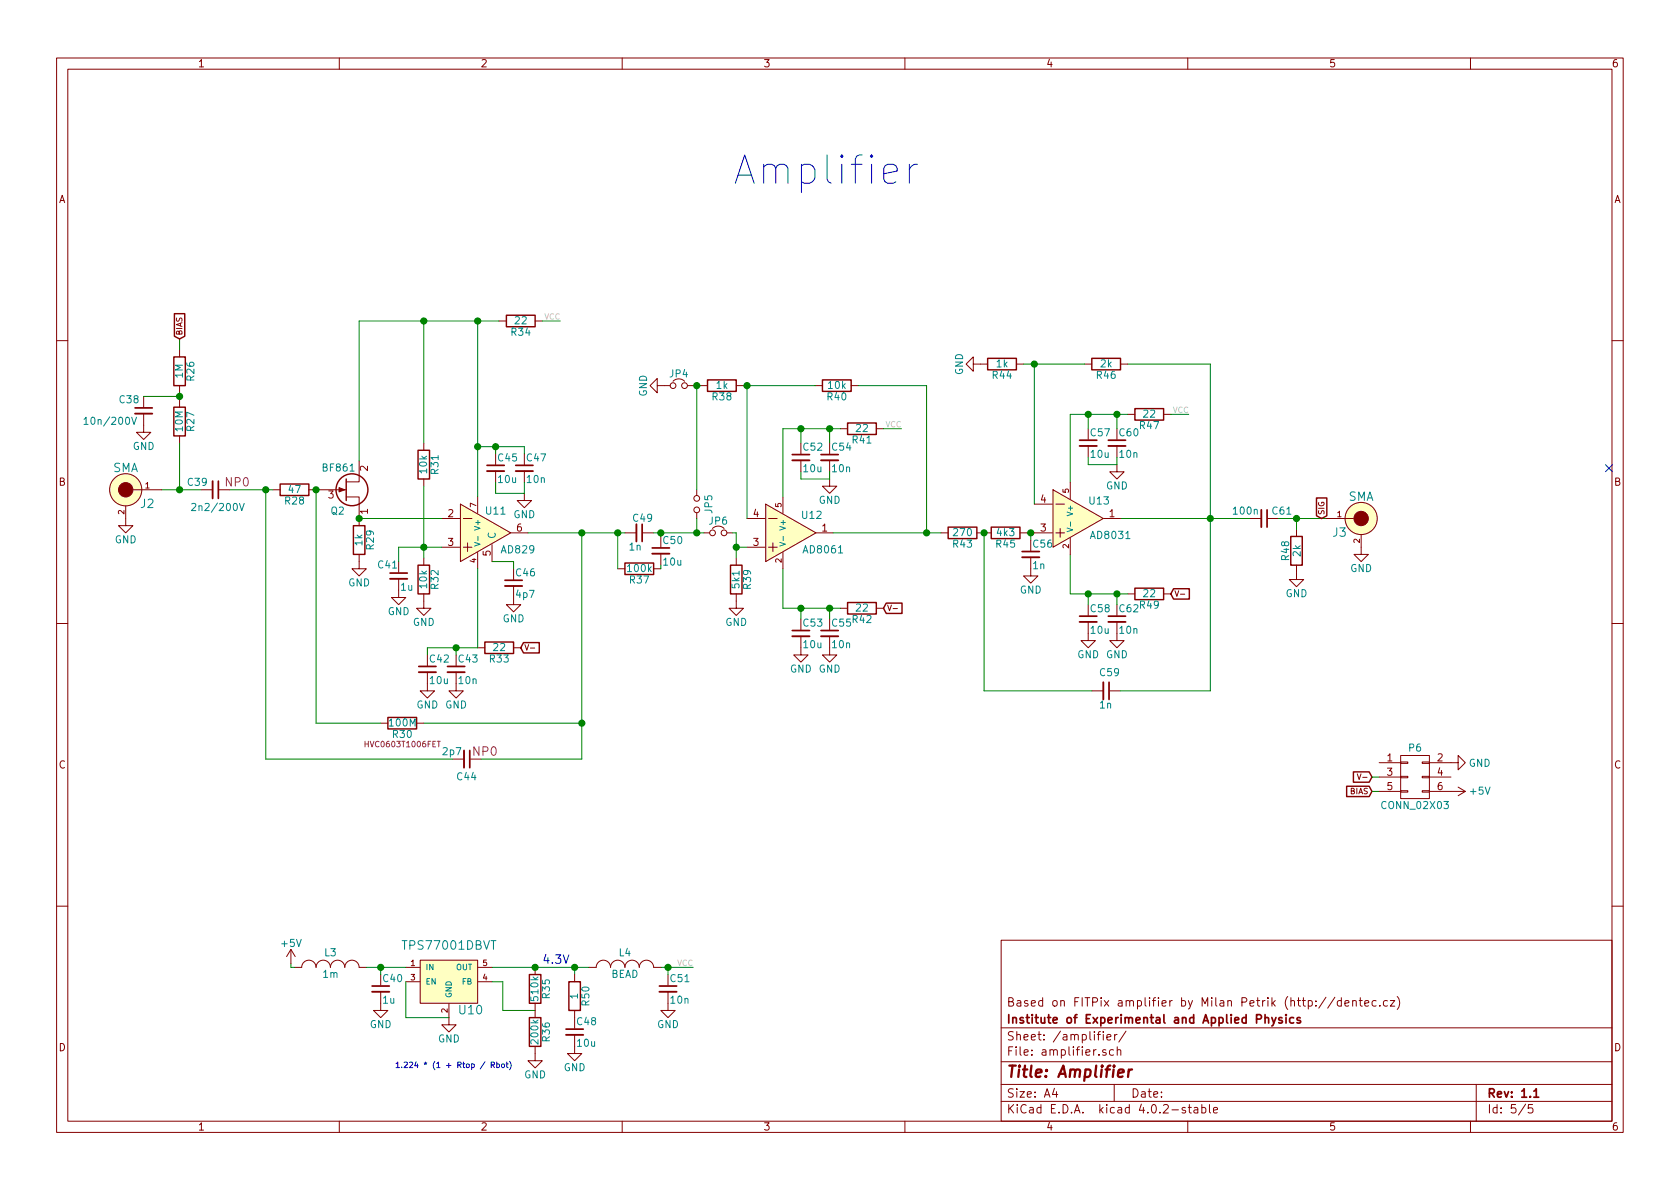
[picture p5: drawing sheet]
<svg xmlns="http://www.w3.org/2000/svg" width="297mm" height="210mm" viewBox="0 0 297 210" stroke-linecap="round" stroke-linejoin="round" font-family="sans-serif">
<g fill="none" stroke="#840000" stroke-width=".18">
<path d="M10 10.3h277v189.9h-277zM12 12.2h273v186.1h-273zM60 10.3v1.9M110 10.3v1.9M160 10.3v1.9M210 10.3v1.9M260 10.3v1.9M88.3 56.8h1.2M94.6 56.8h1.3M10 60.2h2M25.4 73.1v3.3h1.3l-1.3 1.3-1.3-1.3h1.3M25.4 70.1v1.9"/>
<path d="M31.7 61.8v1.3M31.7 68.2v1.3M31.7 70.7v1.3M31.7 77.1v1.3M74.9 78.4v1.2M116.2 68.2v-1.3l-1.3 1.3 1.3 1.3v-1.3h2.3M119 67.4a1.41 1.41 0 0 1 2 0M121.5 68.2h1.1M123.8 68.2h1.3M130.2 68.2h1.2M144.1 68.2h1.3M148.6 75.8h1.3"/>
<path d="M150.5 68.2h1.3M154.9 75.8h1.3M172.1 64.4v-1.3l-1.3 1.3 1.3 1.3v-1.3h2.5M179.7 64.4h1.3M191.8 64.4h1.2M192.4 78.9v2M197.5 78.9v2M198.1 64.4h1.3M199.4 73.3h1.3M205.7 73.3h1.3M285 60.2h2M22.2 89.5v3.5h1.3l-1.3 1.2-1.2-1.2h1.2"/>
<path d="M23.6 86.6h5M35.6 86.6h2M38.7 86.6h1.9M48.3 86.6h1.2M54.6 86.6h6.6M61.2 87.9h2.3v5.1M63.5 81.5v3.7h-2.3M63.5 98v2.6h1.3l-1.3 1.2-1.3-1.2h1.3M70.5 99.3v1.9M74.9 84.7v1.3M74.9 98.7v1.2M78.1 91.7h3.2"/>
<path d="M78.1 96.8h3.2M81.4 89.1l8.9 5.1-8.9 5.1zM81.9 91.7h1.5M81.9 96.8h1.5M82.7 96v1.5M84.5 87.9v2.9M84.5 97.7v2.9M87 96.3v3M87.6 83.3v2M90.3 94.2h3M92.7 87.2v1.3h1.3l-1.3 1.3-1.3-1.3h1.3M92.7 83.3v2"/>
<path d="M110.5 94.2h2M113.7 94.2h1.9M116.8 97.9v2M123.2 86.6v1M123.2 90.7v1M124.5 94.2h1M126 93.5a1.41 1.41 0 0 1 2 0M128.5 94.2h1M130.2 98.7v1.2M132.1 91.7h3.2M132.1 96.8h3.2M135.4 89.1l8.9 5.1-8.9 5.1z"/>
<path d="M135.9 91.7h1.5M135.9 96.8h1.5M136.7 96v1.5M138.4 87.9v2.9M138.4 97.7v2.9M141.6 81.4v2M144.3 94.2h3M146.7 84.7v1.3h1.3l-1.3 1.2-1.3-1.2h1.3M146.7 81.4v2M166.4 94.2h1.2M172.7 94.2h2.6M180.3 94.2h1.3"/>
<path d="M182.2 98.5v3.3h1.3l-1.3 1.3-1.2-1.3h1.2M182.9 94.2h3.2M182.9 89.1h3.2M186.2 86.6l8.9 5.1-8.9 5.1zM186.7 94.2h1.5M186.7 89.1h1.5M187.5 93.5v1.5M189.2 85.3v2.9M189.2 95.1v2.9M195.1 91.7h3M197.5 82.2v1.2h1.3l-1.3 1.3-1.3-1.3h1.3M221 91.7h2"/>
<path d="M224.2 91.7h1.9M229.2 99.9v2.6h1.3l-1.3 1.3-1.2-1.3h1.2M229.2 93.6v1.3M234.3 91.7h5M240.7 94.6v3.4h1.2l-1.2 1.3-1.3-1.3h1.3M10 110.3h2M70.5 102.4v3.3h1.3l-1.3 1.2-1.3-1.2h1.3M74.9 105v2.6h1.3l-1.3 1.2-1.2-1.2h1.2M75.6 118.9v3.3h1.2l-1.2 1.2-1.3-1.2h1.3M80.6 118.9v3.3h1.3l-1.3 1.2-1.2-1.2h1.2M84.5 114.5h1.2M90.8 103.6v3.3h1.3l-1.3 1.3-1.3-1.3h1.3"/>
<path d="M90.8 114.5h1.3M92.8 114l.3 1 .4-1M93.8 114.6h.7M109.2 100.6h1.3M115.6 100.6h1.2M130.2 105v2.6h1.2l-1.2 1.2-1.3-1.2h1.3M141.6 112.5v3.3h1.3l-1.3 1.3-1.3-1.3h1.3M146.7 112.5v3.3h1.3l-1.3 1.3-1.3-1.3h1.3M148.6 107.6h1.3M154.9 107.6h1.3M156.9 107l.4 1 .3-1M157.9 107.6h.8"/>
<path d="M192.4 110v3.3h1.3l-1.3 1.2-1.3-1.2h1.3M197.5 110v3.3h1.3l-1.3 1.2-1.3-1.2h1.3M199.4 105h1.3M205.7 105h1.3M207.7 104.5l.4 1 .3-1M208.7 105.1h.8M285 110.3h2M67.3 127.9h1.3M73.7 127.9h1.2M80 134.2h2M193 122.2h2.1M196.2 122.2h1.9"/>
<path d="M240 136.8l.3 1 .3-1M240.9 137.5h.8M243.8 139.9h3.8M243.8 134.9h3.8M243.8 137.4h3.8M247.6 139.8h1.3v.3h-1.3zM247.6 137.3h1.3v.2h-1.3zM247.6 134.7h1.3v.3h-1.3zM247.6 133.6h5.1v7.6h-5.1zM251.5 139.8h1.2v.3h-1.2zM251.5 137.3h1.2v.2h-1.2zM251.5 134.7h1.2v.3h-1.2z"/>
<path d="M252.7 134.9h5.1v-1.3l1.3 1.3-1.3 1.2v-1.2M252.7 139.9h6.4M252.7 137.4h3.8M257.8 139.2l1.3 .7M259.1 139.9l-1.3 .8M10 160.2h2M51.4 167.9l-.7 1.3M51.4 167.9v2.5M51.4 167.9l.8 1.3M52.1 171.1h1.2a1.27 1.27 0 0 1 1.3-1.3 1.27 1.27 0 0 1 1.3 1.3 1.27 1.27 0 0 1 1.2-1.3 1.27 1.27 0 0 1 1.3 1.3 1.27 1.27 0 0 1 1.3-1.3 1.27 1.27 0 0 1 1.3 1.3 1.27 1.27 0 0 1 1.2-1.3 1.27 1.27 0 0 1 1.3 1.3h1.3M67.3 175.4v3.3h1.3l-1.3 1.3-1.3-1.3h1.3M71.8 171.1h2.4"/>
<path d="M71.8 173.6h2.4M74.3 169.8h10.2v7.6h-10.2zM79.4 177.5v3.7h1.2l-1.2 1.3-1.3-1.3h1.3M84.5 171.1h2.5M84.5 173.6h2.5M94.6 171.1v1.2M94.6 177.4v2.6M101.6 172.3v1.3M101.6 178.7v1.3M104.1 171.1h1.3a1.27 1.27 0 0 1 1.3-1.3 1.27 1.27 0 0 1 1.2 1.3 1.27 1.27 0 0 1 1.3-1.3 1.27 1.27 0 0 1 1.3 1.3 1.27 1.27 0 0 1 1.3-1.3 1.27 1.27 0 0 1 1.2 1.3 1.27 1.27 0 0 1 1.3-1.3 1.27 1.27 0 0 1 1.3 1.3h1.2M118.1 175.4v3.3h1.3l-1.3 1.3-1.3-1.3h1.3M177 166.3h108v32h-108z"/>
<path d="M234.4 176.3l-1.2 2M236 176.3l-1.3 2M237.2 177l-.5-.1-.3 .3 .1 .6 .2 .1 .5-.1M237.2 176.4v1.5M237.8 177.4l.7-.1v-.3l-.5-.1-.2 .2 .1 .7h.6M239.2 177.1l.2-.2 .4 .1v.9M239.2 176.9v1M240.3 176.9h.6M240.5 176.4v1.3l.4 .2M241.3 177.4l.7-.1v-.3l-.5-.1-.2 .2 .1 .7h.6M243.3 177l-.4-.1-.3 .3 .1 .6 .2 .1 .4-.1M244 177.8v.1"/>
<path d="M245.3 177l-.4-.1-.3 .3 .1 .6 .2 .1 .4-.1M245.8 176.9h.8l-.8 1h.8M247 176.2a1.71 1.71 0 0 1 0 2.3M285 160.2h2M60 198.3v1.9M94.6 185v2.6h1.3l-1.3 1.2-1.3-1.2h1.3M101.6 183v3.3h1.3l-1.3 1.3-1.3-1.3h1.3M110 198.3v1.9M160 198.3v1.9M177 194.8h108M177 191.8h108M177 187.8h108"/>
<path d="M177 181.8h108M186.4 192.5l-.3 1h.9M186.8 193v1M194 182.9h.6M194.6 182.4l-.4 .2v1.3M195.1 182.4v.2M195.1 182.9v1M195.5 185.7a.37 .37 0 0 0-.6 .1l.1 .2 .5 .2 .1 .1-.2 .3-.5-.1M195.7 183.4l.7-.1v-.3l-.5-.1-.2 .2 .1 .7h.6M196.9 185.7l-.5-.1-.2 .3v.6l.2 .1 .5-.1M197 191.8v3M197.1 182.9v1"/>
<path d="M197.5 182.9l-.4 .3M197.5 185.7l.2-.1 .4 .1 .1 .9M197.5 185.1v1.5M199.1 182.3l-1.3 2M209.6 195.9a.37 .37 0 0 0-.6 .1l.1 .3 .5 .1 .1 .1-.3 .3-.4-.1M210 198.3v1.9M210.1 195.8h.5M210.3 195.3v1.3l.3 .2M211.2 195.9h.5l.1 .9M211.8 196.2l-.5 .1-.2 .2 .2 .3 .5-.1M212.5 195.9l.4-.1 .3 .3-.1 .6h-.6M212.5 195.3v1.5"/>
<path d="M213.8 195.3v1.3l.2 .2M214.6 196.3l.7-.1-.1-.3-.4-.1-.2 .2v.7h.6M260 198.3v1.9M261 191.8v6.5M269.7 195.2l-1.2 2M271 195.3h-.7l-.1 .7 .2-.1 .5 .1 .1 .2v.5l-.2 .1-.6-.1"/>
<circle cx="119" cy="68.2" r=".51"/>
<circle cx="121" cy="68.2" r=".51"/>
<circle cx="22.2" cy="86.6" r="2.84"/>
<circle cx="123.2" cy="90.2" r=".51"/>
<circle cx="123.2" cy="88.1" r=".51"/>
<circle cx="126" cy="94.2" r=".51"/>
<circle cx="128" cy="94.2" r=".51"/>
<circle cx="240.7" cy="91.7" r="2.84"/>
</g>
<g fill="none" stroke="#840000" stroke-width=".3">
<path d="M23.9 72.1h3M190.9 77.8h3M196 77.8h3M38.6 85.1v3M86.1 82.3h3.1M91.2 82.3h3M113.5 92.7v3.1M115.3 96.9h3.1M140.1 80.4h3M145.2 80.4h3M180.7 97.5h3.1M224 90.2v3"/>
<path d="M69 101.3h3M74 117.9h3.1M79.1 117.9h3.1M89.3 102.6h3M140.1 111.5h3M145.2 111.5h3M190.9 109h3M196 109h3M83.1 132.7v3.1M196.1 120.6v3.1M65.8 174.4h3M116.6 174.4h3"/>
<path d="M224.9 179.9l.3 1M225.6 179.9l-.5 1.4-.2 .1M227.4 179.4v.2M227.4 179.9v1M100.1 182h3M223.7 180.1l.2-.2 .4 .1v.9M226.7 180a.37 .37 0 0 0-.6 .1l.1 .3 .5 .1v.1l-.2 .3-.4-.1M228.7 180l-.4-.1-.3 .3 .1 .6 .2 .1 .4-.1M229.9 180a.37 .37 0 0 0-.6 .1l.1 .3 .5 .1 .1 .1-.3 .3-.4-.1M271.2 193l.4-.5v1.5M271.2 194h.9"/>
</g>
<path d="M199.6 189.1l-.2 1.3M200.2 189.1a.54 .54 0 0 0-.7 .4" fill="none" stroke="#840000" stroke-width=".41"/>
<g fill="none" stroke="#840000" stroke-width=".25">
<path d="M30.8 55.5h1.9v4l-1 .4-.9-.4zM89.5 55.7h5.1v2.1h-5.1zM30.7 72h2.1v5.1h-2.1zM30.7 63.1h2.1v5.1h-2.1zM73.9 79.6h2v5.1h-2zM125.1 67.2h5.1v2h-5.1zM145.4 67.2h5.1v2h-5.1zM149.9 74.8h5v2h-5zM174.6 63.4h5.1v2h-5.1zM193 63.4h5.1v2h-5.1zM200.7 72.3h5v2h-5zM49.5 85.6h5.1v2h-5.1z"/>
<path d="M61.2 84.7v3.8M62.5 93h2v5h-2zM73.9 99.9h2v5.1h-2zM110.5 99.6h5.1v2h-5.1zM129.2 99.9h2v5.1h-2zM167.6 93.2h5.1v2h-5.1zM175.3 93.2h5v2h-5zM228.2 94.9h2.1v5h-2.1zM232.8 88.1h1.8v3.1l-.9 .5-.9-.5zM85.7 113.5h5.1v2.1h-5.1zM92.6 113.6h2.8v1.9h-2.8l-.5-1zM149.9 106.5h5v2.1h-5z"/>
<path d="M156.7 106.6h2.8v1.9h-2.8l-.5-.9zM200.7 104h5v2h-5zM207.5 104.1h2.8v1.8h-2.8l-.5-.9zM68.6 126.9h5.1v2h-5.1zM238.1 139h4l.5 .9-.5 1h-4zM239.3 136.5h2.8l.5 .9-.5 .9h-2.8zM93.6 172.3h2v5.1h-2zM93.6 180h2v5h-2zM100.6 173.6h2v5.1h-2z"/>
<circle cx="62.2" cy="86.6" r="2.82"/>
</g>
<g fill="#840000" stroke="#840000" stroke-width=".18">
<path d="M59.9 86.2l1.1 .4-1.1 .4z"/>
<circle cx="22.2" cy="86.6" r="1.27"/>
<circle cx="240.7" cy="91.7" r="1.27"/>
</g>
<g fill="#ffffc2" stroke="#ffffc2" stroke-width=".18">
<path d="M74.3 169.8h10.2v7.6h-10.2z"/>
<path d="M81.4 89.1l8.9 5.1-8.9 5.1z"/>
<path d="M135.4 89.1l8.9 5.1-8.9 5.1z"/>
<path d="M186.2 86.6l8.9 5.1-8.9 5.1z"/>
<circle cx="22.2" cy="86.6" r="2.84"/>
<circle cx="240.7" cy="91.7" r="2.84"/>
</g>
<g fill="none" stroke="#840000" stroke-width=".33">
<path d="M23.9 73.1h3M190.9 78.9h3M196 78.9h3M37.6 85.1v3M86.1 83.3h3.1M91.2 83.3h3M112.5 92.7v3.1M115.3 97.9h3.1M140.1 81.4h3M145.2 81.4h3M180.7 98.5h3.1M223 90.2v3"/>
<path d="M69 102.4h3M74 118.9h3.1M79.1 118.9h3.1M89.3 103.6h3M140.1 112.5h3M145.2 112.5h3M190.9 110h3M196 110h3M82 132.7v3.1M195.1 120.6v3.1M65.8 175.4h3M116.6 175.4h3"/>
<path d="M100.1 183h3"/>
</g>
<path d="M160.8 29.1v3.3M162.2 29.1a1.32 1.32 0 0 0-1.4 .9M85.8 187.8l-.9 1.2M86.8 188.3h.5l.1-.4-.6-.1v1M87.1 188.3l.3 .5M87.8 188.2l.3-.1 .2 .2-.1 .4h-.4M87.8 187.8v1M88.7 188.2l.2-.1 .3 .1v.4l-.1 .1h-.4zM89.5 188.1h.4M89.6 187.8v.9l.3 .1M90.1 187.7a1.13 1.13 0 0 1 0 1.5" fill="none" stroke="#0000c2" stroke-width=".18"/>
<path d="M14.9 74.1l.3-.3v1.3M14.9 75.1h.7M23.3 73.8l.4 1.3 .4-1.3M33.9 89.1l.5-.1 .2 .1v.3l-.8 .9h.8M42.3 89l.4 1.3 .5-1.3M83.9 95.9l1 .3-1 .4M84.5 94.8v.8M137.9 95.9l1 .3-1 .4M138.5 94.8v.8M188.7 93.4l1 .3-1 .3M189.3 92.3v.8" fill="none" stroke="#008484" stroke-width=".18"/>
<path d="M283.9 82.2l1.2 1.2M285.1 82.2l-1.2 1.2" fill="none" stroke="#000084" stroke-width=".18"/>
<path d="M77.3 131.1h.6" fill="none" stroke="#840084" stroke-width=".18"/>
<g fill="none" stroke="#008400" stroke-width=".18">
<path d="M31.7 59.9v1.9M74.9 56.8v21.6M84.5 56.8v31.1M88.3 56.8h-24.8v24.7M95.9 56.8h3.2M25.4 70.1h6.3M31.7 69.5v1.2M31.7 78.4v8.2M84.5 79h8.2v1.3M87.6 79v1.3M122.6 68.2h1.2M123.2 68.2v18.4"/>
<path d="M131.4 68.2h12.7M132.1 68.2v23.5M141.6 75.8v2.6M146.7 75.8v2.6M148.6 75.8h-10.2v12.1M151.8 68.2h12v26M156.2 75.8h3.2M181 64.4h10.8M182.9 64.4v24.7M192.4 73.3v2.5M197.5 73.3v2.5M199.4 73.3h-10.2v12"/>
<path d="M199.4 64.4h14.6v57.8h-15.9M207 73.3h3.2M28.6 86.6h7M40.6 86.6h7.7M47 86.6v47.6h33M55.9 86.6v41.3h11.4M63.5 91.7h14.6M74.9 86v12.7M78.1 96.8h-7.6v2.5M87 99.3h3.8v1.3M87.6 85.3v1.9h5.1v-1.9M93.3 94.2h17.2"/>
<path d="M102.9 94.2v40h-17.8M109.2 94.2v6.4M115.6 94.2h8.9M116.8 94.2v.7M116.8 99.9v.7M123.2 91.7v2.5M129.5 94.2h.7v4.5M130.2 96.8h1.9M141.6 83.4v1.3h5.1v-1.3M147.3 94.2h19.1M174 94.2v28h19M181.6 94.2h1.3"/>
<path d="M182.2 94.2v1.3M189.2 98v7h10.2M192.4 80.9v1.3h5.1v-1.3M198.1 91.7h22.9M226.1 91.7h8.2M229.2 91.7v1.9M80.6 114.5v1.3M84.5 100.6v13.9h-8.9v1.3M138.4 100.6v7h10.2M141.6 107.6v1.9M146.7 107.6v1.9M192.4 105v1.9"/>
<path d="M197.5 105v1.9M74.9 127.9h28M242.6 137.4h1.2M242.6 139.9h1.2M51.4 170.4v.7h.7M64.8 171.1h7M67.3 171.1v1.2M71.8 173.6v6.4h7.6M87 171.1h17.1M87 173.6h1.9v5.1h5.7M101.6 171.1v1.2M116.8 171.1h5.8"/>
<path d="M118.1 171.1v1.2"/>
</g>
<g fill="#008400" stroke="#008400" stroke-width=".25">
<circle cx="67.3" cy="171.1" r=".51"/>
<circle cx="94.6" cy="171.1" r=".51"/>
<circle cx="101.6" cy="171.1" r=".51"/>
<circle cx="118.1" cy="171.1" r=".51"/>
<circle cx="31.8" cy="70.1" r=".51"/>
<circle cx="31.8" cy="86.6" r=".51"/>
<circle cx="55.9" cy="86.6" r=".51"/>
<circle cx="74.9" cy="96.8" r=".51"/>
<circle cx="84.5" cy="79" r=".51"/>
<circle cx="87.6" cy="79" r=".51"/>
<circle cx="47" cy="86.6" r=".51"/>
<circle cx="102.9" cy="94.2" r=".51"/>
<circle cx="109.2" cy="94.2" r=".51"/>
<circle cx="116.8" cy="94.2" r=".51"/>
<circle cx="132.1" cy="68.2" r=".51"/>
<circle cx="123.2" cy="68.2" r=".51"/>
<circle cx="123.2" cy="94.2" r=".51"/>
<circle cx="130.2" cy="96.8" r=".51"/>
<circle cx="80.6" cy="114.5" r=".51"/>
<circle cx="146.7" cy="75.8" r=".51"/>
<circle cx="141.6" cy="75.8" r=".51"/>
<circle cx="163.8" cy="94.2" r=".51"/>
<circle cx="146.7" cy="107.6" r=".51"/>
<circle cx="141.6" cy="107.6" r=".51"/>
<circle cx="102.9" cy="127.9" r=".51"/>
<circle cx="63.5" cy="91.7" r=".51"/>
<circle cx="84.5" cy="56.8" r=".51"/>
<circle cx="74.9" cy="56.8" r=".51"/>
<circle cx="229.2" cy="91.7" r=".51"/>
<circle cx="197.5" cy="105" r=".51"/>
<circle cx="192.4" cy="105" r=".51"/>
<circle cx="197.5" cy="73.3" r=".51"/>
<circle cx="192.4" cy="73.3" r=".51"/>
<circle cx="174" cy="94.2" r=".51"/>
<circle cx="182.9" cy="64.4" r=".51"/>
<circle cx="182.2" cy="94.2" r=".51"/>
<circle cx="214" cy="91.7" r=".51"/>
</g>
<text font-size="7" fill="#0000c2" x="129.5" y="32.6">Amplifier</text>
<text font-size="2.8" fill="#840000" x="178" y="190.5">Title: Amplifier</text>
<g font-size="2.1" fill="#008484">
<text x="19.9" y="83.5">SMA</text>
<text x="24.9" y="89.8">J2</text>
<text x="238.4" y="88.6">SMA</text>
<text x="235.7" y="94.9">J3</text>
<text x="71.5" y="167.9">TPS77001DBVT</text>
<text x="81.3" y="179.4">U10</text>
</g>
<g font-size="2.1" fill="#840084">
<text x="39.9" y="86">NP0</text>
<text x="83.7" y="133.6">NP0</text>
</g>
<text font-size="2.1" fill="#0000c2" x="95.9" y="170.4">4.3V</text>
<g font-size="2.1" fill="#840000">
<text x="178" y="178">Based on FITPix amplifier by Milan Petrik (http://dentec.cz)</text>
<text x="178" y="184">Sheet: /amplifier/</text>
<text x="178" y="181">Institute of Experimental and Applied Physics</text>
<text x="178" y="186.7">File: amplifier.sch</text>
<text x="178" y="196.9">KiCad E.D.A. kicad 4.0.2-stable</text>
<text x="178" y="194.1">Size: A4</text>
<text x="200" y="194.1">Date:</text>
<text x="263" y="194.1">Rev: 1.1</text>
<text x="263" y="196.9">Id: 5/5</text>
</g>
<g font-size="1.8" fill="#840000">
<text x="35" y="11.9">1</text>
<text x="85" y="11.9">2</text>
<text x="135" y="11.9">3</text>
<text x="185" y="11.9">4</text>
<text x="235" y="11.9">5</text>
<text x="285" y="11.9">6</text>
<text x="10.4" y="35.9">A</text>
<text x="285.4" y="35.9">A</text>
<text x="65" y="83.3" transform="rotate(-90 65 83.3)">2</text>
<text x="10.4" y="85.9">B</text>
<text x="58.1" y="88.1">3</text>
<text x="184" y="88.9">4</text>
<text x="285.4" y="85.9">B</text>
<text x="65" y="90.9" transform="rotate(-90 65 90.9)">1</text>
<text x="79.2" y="91.4">2</text>
<text x="91.4" y="94">6</text>
<text x="133.2" y="91.4">4</text>
<text x="145.3" y="94">1</text>
<text x="184" y="94">3</text>
<text x="196.1" y="91.4">1</text>
<text x="79.2" y="96.5">3</text>
<text x="86.7" y="98.3" transform="rotate(-90 86.7 98.3)">5</text>
<text x="133.2" y="96.5">3</text>
<text x="10.4" y="135.9">C</text>
<text x="245.3" y="134.6">1</text>
<text x="245.3" y="137.2">3</text>
<text x="254.2" y="134.6">2</text>
<text x="254.2" y="137.2">4</text>
<text x="285.4" y="135.9">C</text>
<text x="245.3" y="139.7">5</text>
<text x="254.2" y="139.7">6</text>
<text x="10.4" y="185.9">D</text>
<text x="285.4" y="185.9">D</text>
<text x="35" y="199.9">1</text>
<text x="85" y="199.9">2</text>
<text x="135" y="199.9">3</text>
<text x="185" y="199.9">4</text>
<text x="235" y="199.9">5</text>
<text x="285" y="199.9">6</text>
</g>
<g font-size="1.8" fill="#008484">
<text x="90.4" y="59.4">R34</text>
<text x="91.1" y="57.3">22</text>
<text x="176.2" y="64.9">1k</text>
<text x="194.6" y="64.9">2k</text>
<text x="21.2" y="71.3">C38</text>
<text x="32.3" y="66.8" transform="rotate(-90 32.3 66.8)">1M</text>
<text x="34.3" y="67.3" transform="rotate(-90 34.3 67.3)">R26</text>
<text x="114.4" y="70.1" transform="rotate(-90 114.4 70.1)">GND</text>
<text x="118.4" y="66.7">JP4</text>
<text x="126" y="70.8">R38</text>
<text x="126.7" y="68.8">1k</text>
<text x="146.3" y="70.8">R40</text>
<text x="146.5" y="68.8">10k</text>
<text x="170.3" y="66.3" transform="rotate(-90 170.3 66.3)">GND</text>
<text x="175.5" y="67">R44</text>
<text x="194" y="67">R46</text>
<text x="15.6" y="75.1">10n/200V</text>
<text x="32.3" y="76.2" transform="rotate(-90 32.3 76.2)">10M</text>
<text x="34.3" y="76.2" transform="rotate(-90 34.3 76.2)">R27</text>
<text x="151.4" y="76.4">22</text>
<text x="192.9" y="77.1">C57</text>
<text x="198" y="77.1">C60</text>
<text x="201.6" y="75.9">R47</text>
<text x="202.2" y="73.8">22</text>
<text x="23.4" y="79.5">GND</text>
<text x="57.2" y="83.4">BF861</text>
<text x="75.5" y="83.6" transform="rotate(-90 75.5 83.6)">10k</text>
<text x="77.5" y="83.8" transform="rotate(-90 77.5 83.8)">R31</text>
<text x="88.1" y="81.6">C45</text>
<text x="93.2" y="81.6">C47</text>
<text x="142.1" y="79.7">C52</text>
<text x="142.1" y="83.5">10u</text>
<text x="147.2" y="79.7">C54</text>
<text x="147.2" y="83.5">10n</text>
<text x="150.8" y="78.4">R41</text>
<text x="192.9" y="80.9">10u</text>
<text x="198" y="80.9">10n</text>
<text x="33.2" y="85.9">C39</text>
<text x="50.4" y="89.2">R28</text>
<text x="51.1" y="87.2">47</text>
<text x="88.1" y="85.4">10u</text>
<text x="93.2" y="85.4">10n</text>
<text x="144.7" y="89.1">GND</text>
<text x="192.7" y="89.2">U13</text>
<text x="195.5" y="86.5">GND</text>
<text x="34.6" y="90.3">2n2/200V</text>
<text x="58.5" y="91">Q2</text>
<text x="86" y="91">U11</text>
<text x="87.6" y="95.3" transform="rotate(-90 87.6 95.3)">C</text>
<text x="90.8" y="91.6">GND</text>
<text x="112" y="92.2">C49</text>
<text x="125.4" y="92.8">JP6</text>
<text x="125.9" y="90.7" transform="rotate(-90 125.9 90.7)">JP5</text>
<text x="141.9" y="91.7">U12</text>
<text x="168.7" y="94.8">270</text>
<text x="176.3" y="94.8">4k3</text>
<text x="193" y="95.3">AD8031</text>
<text x="218.2" y="91">100n</text>
<text x="225" y="91">C61</text>
<text x="20.3" y="96.1">GND</text>
<text x="64.1" y="96.5" transform="rotate(-90 64.1 96.5)">1k</text>
<text x="66.1" y="97.1" transform="rotate(-90 66.1 97.1)">R29</text>
<text x="66.9" y="100.5">C41</text>
<text x="88.8" y="97.8">AD829</text>
<text x="91.3" y="101.9">C46</text>
<text x="111.1" y="101.1">100k</text>
<text x="111.3" y="97.3">1n</text>
<text x="117.3" y="96.2">C50</text>
<text x="117.3" y="100">10u</text>
<text x="142.2" y="97.8">AD8061</text>
<text x="168.6" y="96.8">R43</text>
<text x="176.2" y="96.8">R45</text>
<text x="182.7" y="100.6">1n</text>
<text x="182.7" y="96.8">C56</text>
<text x="227.9" y="99" transform="rotate(-90 227.9 99)">R48</text>
<text x="229.9" y="98.4" transform="rotate(-90 229.9 98.4)">2k</text>
<text x="238.7" y="101.1">GND</text>
<text x="61.5" y="103.7">GND</text>
<text x="70.9" y="104.4">1u</text>
<text x="75.5" y="104" transform="rotate(-90 75.5 104)">10k</text>
<text x="77.5" y="104.1" transform="rotate(-90 77.5 104.1)">R32</text>
<text x="91.3" y="105.7">4p7</text>
<text x="111.4" y="103.2">R37</text>
<text x="130.7" y="104" transform="rotate(-90 130.7 104)">5k1</text>
<text x="132.8" y="104.1" transform="rotate(-90 132.8 104.1)">R39</text>
<text x="180.3" y="104.9">GND</text>
<text x="201.6" y="107.6">R49</text>
<text x="202.2" y="105.6">22</text>
<text x="227.3" y="105.6">GND</text>
<text x="68.5" y="108.8">GND</text>
<text x="73" y="110.7">GND</text>
<text x="88.8" y="110">GND</text>
<text x="128.2" y="110.7">GND</text>
<text x="142.1" y="110.8">C53</text>
<text x="147.2" y="110.8">C55</text>
<text x="150.8" y="110.2">R42</text>
<text x="151.4" y="108.1">22</text>
<text x="192.9" y="108.2">C58</text>
<text x="192.9" y="112.1">10u</text>
<text x="198" y="108.2">C62</text>
<text x="198" y="112.1">10n</text>
<text x="76" y="117.1">C42</text>
<text x="81.1" y="117.1">C43</text>
<text x="86.6" y="117.1">R33</text>
<text x="87.3" y="115.1">22</text>
<text x="139.6" y="118.9">GND GND</text>
<text x="142.1" y="114.6">10u</text>
<text x="147.2" y="114.6">10n</text>
<text x="190.4" y="116.4">GND GND</text>
<text x="194.5" y="119.6">C59</text>
<text x="73.6" y="125.3">GND GND</text>
<text x="76.1" y="120.9">10u</text>
<text x="81.2" y="120.9">10n</text>
<text x="194.5" y="125.3">1n</text>
<text x="68.9" y="128.4">100M</text>
<text x="78.4" y="133.5">2p7</text>
<text x="80.9" y="138">C44</text>
<text x="249.1" y="132.9">P6</text>
<text x="259.7" y="135.6">GND</text>
<text x="244.6" y="143">CONN_02X03</text>
<text x="260" y="140.5">+5V</text>
<text x="49.8" y="167.4">+5V</text>
<text x="57.1" y="172.9">1m</text>
<text x="57.4" y="169.1">L3</text>
<text x="67.8" y="173.7">C40</text>
<text x="108" y="172.9">BEAD</text>
<text x="109.5" y="169.1">L4</text>
<text x="118.6" y="173.7">C51</text>
<text x="67.7" y="177.5">1u</text>
<text x="95.2" y="176.8" transform="rotate(-90 95.2 176.8)">510k</text>
<text x="97.2" y="176.5" transform="rotate(-90 97.2 176.5)">R35</text>
<text x="102.2" y="176.6" transform="rotate(-90 102.2 176.6)">1</text>
<text x="104.2" y="177.8" transform="rotate(-90 104.2 177.8)">R50</text>
<text x="118.6" y="177.5">10n</text>
<text x="65.4" y="181.8">GND</text>
<text x="77.4" y="184.3">GND</text>
<text x="95.2" y="184.4" transform="rotate(-90 95.2 184.4)">200k</text>
<text x="97.2" y="184.1" transform="rotate(-90 97.2 184.1)">R36</text>
<text x="102.1" y="181.3">C48</text>
<text x="102.1" y="185.1">10u</text>
<text x="116.2" y="181.8">GND</text>
<text x="92.7" y="190.7">GND</text>
<text x="99.6" y="189.4">GND</text>
</g>
<text font-size="1.8" fill="#840084" x="69.5" y="130.5">R30</text>
<g font-size="1.4" fill="#840000">
<text x="32.2" y="59.3" transform="rotate(-90 32.2 59.3)">BIAS</text>
<text x="25.7" y="86.4">1</text>
<text x="84.2" y="89.7" transform="rotate(-90 84.2 89.7)">7</text>
<text x="138.2" y="89.7" transform="rotate(-90 138.2 89.7)">5</text>
<text x="189" y="87.2" transform="rotate(-90 189 87.2)">5</text>
<text x="22" y="91" transform="rotate(-90 22 91)">2</text>
<text x="234.2" y="91.1" transform="rotate(-90 234.2 91.1)">SIG</text>
<text x="236.4" y="91.4">1</text>
<text x="84.2" y="99.5" transform="rotate(-90 84.2 99.5)">4</text>
<text x="138.2" y="99.5" transform="rotate(-90 138.2 99.5)">2</text>
<text x="189" y="97" transform="rotate(-90 189 97)">2</text>
<text x="240.4" y="96" transform="rotate(-90 240.4 96)">2</text>
<text x="238.6" y="140.4">BIAS</text>
<text x="72.6" y="170.8">1</text>
<text x="72.6" y="173.3">3</text>
<text x="85.4" y="173.3">4</text>
<text x="85.4" y="170.8">5</text>
<text x="79.1" y="179.1" transform="rotate(-90 79.1 179.1)">2</text>
</g>
<g font-size="1.4" fill="#c2c2c2">
<text x="96.1" y="56.5">VCC</text>
<text x="156.5" y="75.6">VCC</text>
<text x="207.3" y="73">VCC</text>
<text x="119.6" y="170.8">VCC</text>
</g>
<g font-size="1.4" fill="#008484">
<text x="84.9" y="93.5" transform="rotate(-90 84.9 93.5)">V+</text>
<text x="138.9" y="93.5" transform="rotate(-90 138.9 93.5)">V+</text>
<text x="189.7" y="91" transform="rotate(-90 189.7 91)">V+</text>
<text x="75.3" y="171.5">IN</text>
<text x="80.6" y="171.5">OUT</text>
<text x="75.3" y="174.1">EN</text>
<text x="79.9" y="176.4" transform="rotate(-90 79.9 176.4)">GND</text>
<text x="81.7" y="174.1">FB</text>
</g>
<text font-size="1.4" fill="#840084" x="64.9" y="132.1">HVC0603T1006FET</text>
<text font-size="1.4" fill="#0000c2" x="69.8" y="188.8">1.224 * (1 + Rtop / Rbot)</text>
</svg>
